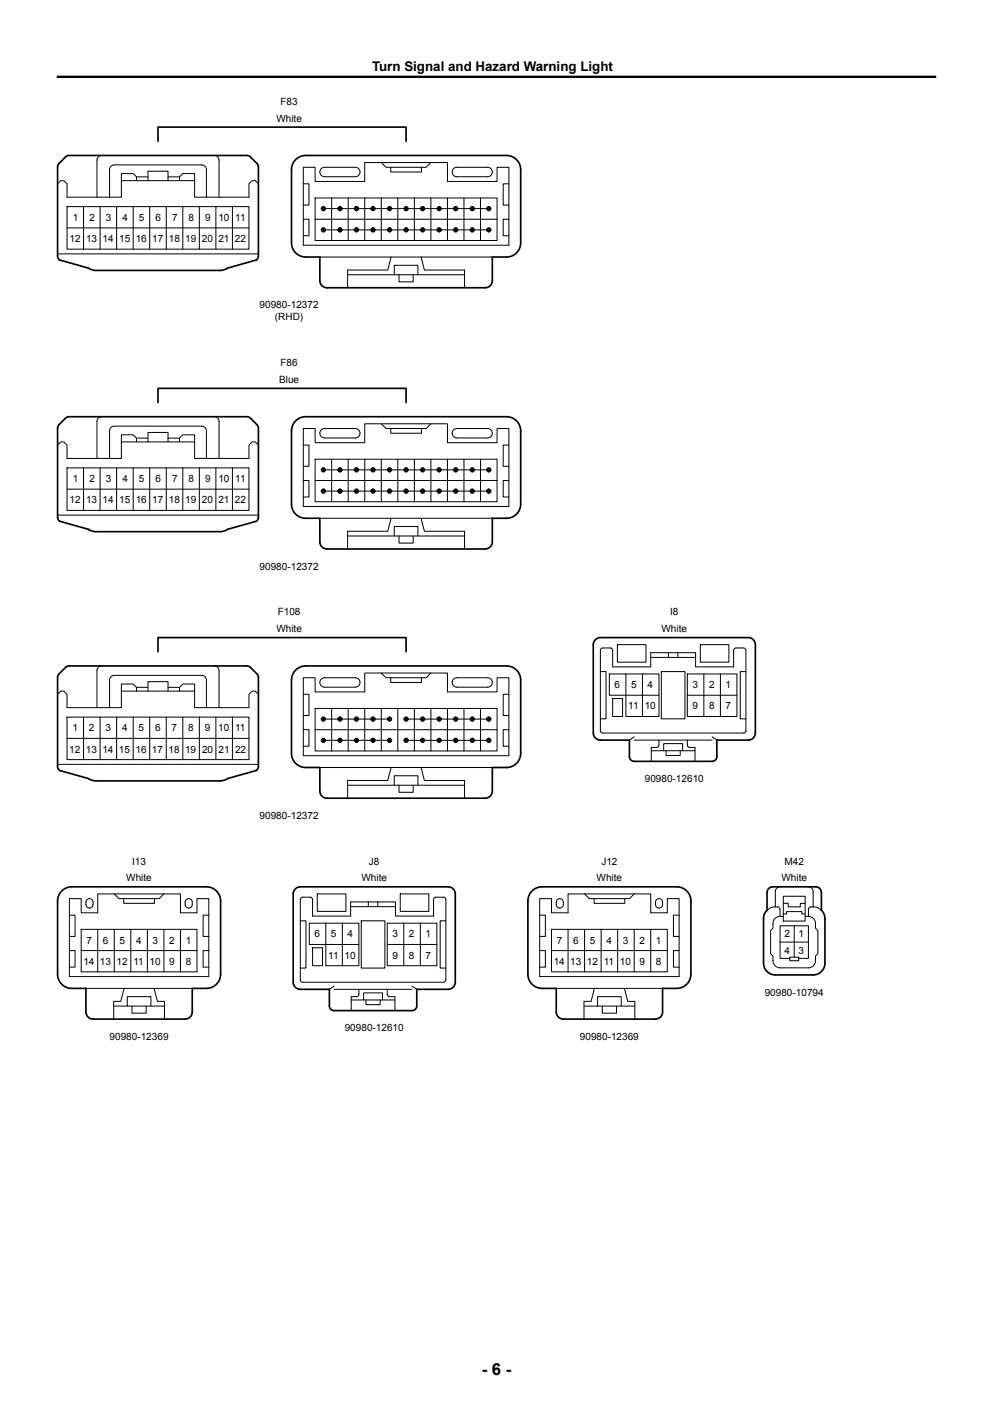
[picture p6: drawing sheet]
<svg xmlns="http://www.w3.org/2000/svg" width="210mm" height="297mm" viewBox="0 0 210 297" stroke-linecap="round" stroke-linejoin="round" font-family="sans-serif">
<g fill="none" stroke="#000" stroke-width=".21">
<path d="M12.2 38.9l.6-.7h.7l.7 .7v2.8h11.5v-3.5h15.5v3.5h11.5v-2.8l.6-.7h.7l.6 .7M21.5 32.9a1 1 0 0 0-1 1v7.8M28.9 38.2v-.8l-.7-.7h-2.5v1.5M28.9 37.4h2.4M31.3 38.2v-2h4.2v2M35.5 37.4h2.5M38 38.2v-.8l.7-.7h2.5v1.5M45.3 32.9a1 1 0 0 1 1 1v7.8M64.1 35.4h2.5v3h10.5v-4h17.5v4h10.5v-3h2.5v16.5h-43.5zM64.1 38.9h1.2v4.5h-1.2M67.9 35.7l.7-.3h6.5a1 1 0 0 1 1 1 1 1 0 0 1-1 1h-6.5a1 1 0 0 1-.9-.6 1 1 0 0 1 .2-1.1zM80.6 34.4l1 1h8.5l1-1"/>
<path d="M82.6 35.4v1h6.5v-1M95.9 35.7l.7-.3h6.5a1 1 0 0 1 1 1 1 1 0 0 1-1 1h-6.5a1 1 0 0 1-.9-.6 1 1 0 0 1 .2-1.1zM107.6 38.9h-1.2v4.5h1.2M12.2 53.7h42.4M14.2 43.7h38.5v9h-38.5zM14.2 48.2h38.5M17.7 43.7v9M21.2 43.7v9M23.2 41.7v-5.8a1 1 0 0 1 1-1h18.5a1 1 0 0 1 1 1v5.8M24.7 43.7v9M28.2 43.7v9M31.7 43.7v9"/>
<path d="M35.2 43.7v9M38.7 43.7v9M42.2 43.7v9M45.7 43.7v9M49.2 43.7v9M64.1 46.4h1.2v3.5h-1.2M66.6 41.9h38.5v9h-38.5zM66.6 46.4h38.5M67.6 54.4h36.5M68.3 44.4v-.6h.2v.6M68.3 48.9v-.6h.2v.6M68.4 44.1h35"/>
<path d="M68.4 48.6h35M70.1 41.9v9M71.8 44.4v-.6h.2v.6M71.8 48.9v-.6h.2v.6M73.5 58.1h24.7M73.6 41.9v9M75.3 44.4v-.6h.2v.6M75.3 48.9v-.6h.2v.6M77.1 41.9v9M78.8 44.4v-.6h.2v.6M78.8 48.9v-.6h.2v.6M80.6 41.9v9"/>
<path d="M82.3 44.4v-.6h.2v.6M82.3 48.9v-.6h.2v.6M82.7 54.4l-.7 2.7h-8.5v3.8M83.4 58.1v-2h5v2M84.1 41.9v9M84.4 58.1v1.5h3v-1.5M85.8 44.4v-.6h.2v.6M85.8 48.9v-.6h.2v.6M87.6 41.9v9M89.1 54.4l.7 2.7h8.4v3.8M89.3 44.4v-.6h.2v.6M89.3 48.9v-.6h.2v.6"/>
<path d="M91.1 41.9v9M92.8 44.4v-.6h.2v.6M92.8 48.9v-.6h.2v.6M94.6 41.9v9M96.3 44.4v-.6h.2v.6M96.3 48.9v-.6h.2v.6M98.1 41.9v9M99.8 44.4v-.6h.2v.6M99.8 48.9v-.6h.2v.6M100.3 48.6a.45 .45 0 0 1-.6 .4 .45 .45 0 0 1-.2-.7 .45 .45 0 0 1 .8 .1v.2M100.3 44.1a.45 .45 0 0 0-.6-.4 .45 .45 0 0 0-.2 .7 .45 .45 0 0 0 .8 0v-.3M101.6 41.9v9"/>
<path d="M103.3 44.4v-.6h.2v.6M103.3 48.9v-.6h.2v.6M107.6 46.4h-1.2v3.5h1.2M12.2 94.1l.6-.6h.7l.7 .6v2.9h11.5v-3.5h15.5v3.5h11.5v-2.9l.6-.6h.7l.6 .6M14.2 99h38.5v9h-38.5zM17.7 99v9M21.2 99v9M21.5 88.1a1 1 0 0 0-1 1v7.9M23.2 97v-5.9a1 1 0 0 1 1-1h18.5a1 1 0 0 1 1 1v5.9M24.7 99v9M28.2 99v9M28.9 93.5v-.8l-.7-.7h-2.5v1.5"/>
<path d="M28.9 92.7h2.4M31.3 93.5v-2h4.2v2M31.7 99v9M35.2 99v9M35.5 92.7h2.5M38 93.5v-.8l.7-.7h2.5v1.5M38.7 99v9M42.2 99v9M45.3 88.1a1 1 0 0 1 1 1v7.9M45.7 99v9M49.2 99v9M64.1 90.6h2.5v3h10.5v-4h17.5v4h10.5v-3h2.5v16.5h-43.5z"/>
<path d="M64.1 94.1h1.2v4.5h-1.2M66.6 97.1h38.5v9h-38.5zM67.9 90.9l.7-.3h6.5a1 1 0 0 1 1 1 1 1 0 0 1-1 1h-6.5a1 1 0 0 1-.9-.6 1 1 0 0 1 .2-1.1zM68.3 99.7v-.6h.2v.6M68.4 99.4h35M70.1 97.1v9M71.8 99.7v-.6h.2v.6M73.6 97.1v9M75.3 99.7v-.6h.2v.6M77.1 97.1v9M78.8 99.7v-.6h.2v.6M80.6 89.6l1 1h8.5l1-1"/>
<path d="M80.6 97.1v9M82.3 99.7v-.6h.2v.6M82.6 90.6v1h6.5v-1M84.1 97.1v9M85.8 99.7v-.6h.2v.6M87.6 97.1v9M89.3 99.7v-.6h.2v.6M91.1 97.1v9M92.8 99.7v-.6h.2v.6M94.6 97.1v9M95.9 90.9l.7-.3h6.5a1 1 0 0 1 1 1 1 1 0 0 1-1 1h-6.5a1 1 0 0 1-.9-.6 1 1 0 0 1 .2-1.1zM96.3 99.7v-.6h.2v.6"/>
<path d="M98.1 97.1v9M99.8 99.7v-.6h.2v.6M100.3 99.4a.45 .45 0 0 0-.6-.4 .45 .45 0 0 0-.2 .7 .45 .45 0 0 0 .8-.1v-.2M101.6 97.1v9M103.3 99.7v-.6h.2v.6M107.6 94.1h-1.2v4.5h1.2M12.2 109h42.4M14.2 103.5h38.5M64.1 101.6h1.2v3.5h-1.2M66.6 101.6h38.5M67.6 109.6h36.5M68.3 104.2v-.6h.2v.6"/>
<path d="M68.4 103.9h35M71.8 104.2v-.6h.2v.6M73.5 113.4h24.7M75.3 104.2v-.6h.2v.6M78.8 104.2v-.6h.2v.6M82.3 104.2v-.6h.2v.6M82.7 109.6l-.7 2.8h-8.5v3.7M83.4 113.4v-2h5v2M84.4 113.4v1.5h3v-1.5M85.8 104.2v-.6h.2v.6M89.1 109.6l.7 2.8h8.4v3.7M89.3 104.2v-.6h.2v.6"/>
<path d="M92.8 104.2v-.6h.2v.6M96.3 104.2v-.6h.2v.6M99.8 104.2v-.6h.2v.6M100.3 103.9a.45 .45 0 0 1-.6 .4 .45 .45 0 0 1-.2-.7 .45 .45 0 0 1 .8 .1v.2M103.3 104.2v-.6h.2v.6M107.6 101.6h-1.2v3.5h1.2M127 137.3l.5-.2h1.6l.4 .2 .1 3.8h8v-3h9.5v3h8l.1-3.8 .4-.2h1.9l.2 .5v17.2l-.5 .3-30-.1-.2-.4zM130.6 136.4h6v3.7h-6zM137.6 139.1h9.5M141.4 138.1v1M143.4 138.1v1M148.1 136.4h6v3.7h-6z"/>
<path d="M12.2 146.9l.6-.7h.7l.7 .7v2.8h11.5v-3.5h15.5v3.5h11.5v-2.8l.6-.7h.7l.6 .7M14.2 151.7h38.5v9h-38.5zM14.2 156.2h38.5M17.7 151.7v9M21.2 151.7v9M21.5 140.9a1 1 0 0 0-1 1v7.8M23.2 149.7v-5.8a1 1 0 0 1 1-1h18.5a1 1 0 0 1 1 1v5.8M24.7 151.7v9M28.2 151.7v9M28.9 146.2v-.8l-.7-.7h-2.5v1.5M28.9 145.4h2.4M31.3 146.2v-2h4.2v2"/>
<path d="M31.7 151.7v9M35.2 151.7v9M35.5 145.4h2.5M38 146.2v-.8l.7-.7h2.5v1.5M38.7 151.7v9M42.2 151.7v9M45.3 140.9a1 1 0 0 1 1 1v7.8M45.7 151.7v9M49.2 151.7v9M64.1 143.4h2.5v3h10.5v-4h17.5v4h10.5v-3h2.5v16.5h-43.5zM64.1 146.9h1.2v4.5h-1.2M64.1 154.4h1.2v3.5h-1.2"/>
<path d="M66.6 149.9h38.5v9h-38.5zM66.6 154.4h38.5M67.9 143.7l.7-.3h6.5a1 1 0 0 1 1 1 1 1 0 0 1-1 1h-6.5a1 1 0 0 1-.9-.6 1 1 0 0 1 .2-1.1zM68.3 152.4v-.6h.2v.6M68.3 156.9v-.6h.2v.6M68.4 152.1h14M68.4 156.6h14M70.1 149.9v9M71.8 152.4v-.6h.2v.6M71.8 156.9v-.6h.2v.6M73.6 149.9v9M75.3 152.4v-.6h.2v.6"/>
<path d="M75.3 156.9v-.6h.2v.6M77.1 149.9v9M78.8 152.4v-.6h.2v.6M78.8 156.9v-.6h.2v.6M80.6 142.4l1 1h8.5l1-1M80.6 149.9v9M82.3 152.4v-.6h.2v.6M82.3 156.9v-.6h.2v.6M82.6 143.4v1h6.5v-1M84.1 149.9v9M85.8 152.4v-.6h.2v.6M85.8 156.9v-.6h.2v.6"/>
<path d="M85.9 152.1h17.5M85.9 156.6h17.5M87.6 149.9v9M89.3 152.4v-.6h.2v.6M89.3 156.9v-.6h.2v.6M91.1 149.9v9M92.8 152.4v-.6h.2v.6M92.8 156.9v-.6h.2v.6M94.6 149.9v9M95.9 143.7l.7-.3h6.5a1 1 0 0 1 1 1 1 1 0 0 1-1 1h-6.5a1 1 0 0 1-.9-.6 1 1 0 0 1 .2-1.1zM96.3 152.4v-.6h.2v.6M96.3 156.9v-.6h.2v.6"/>
<path d="M98.1 149.9v9M99.8 152.4v-.6h.2v.6M99.8 156.9v-.6h.2v.6M100.3 156.6a.45 .45 0 0 1-.6 .4 .45 .45 0 0 1-.2-.7 .45 .45 0 0 1 .8 .1v.2M100.3 152.1a.45 .45 0 0 0-.6-.4 .45 .45 0 0 0-.2 .7 .45 .45 0 0 0 .8-.1v-.2M101.6 149.9v9M103.3 152.4v-.6h.2v.6M103.3 156.9v-.6h.2v.6M107.6 146.9h-1.2v4.5h1.2M107.6 154.4h-1.2v3.5h1.2M127 142.1h1.2v10h-1.2M128.9 142.6h10.5v9h-7v-4.5h-3.5z"/>
<path d="M129.6 147.8h2.1v3.8h-2.1zM132.4 142.6v4.5h7M134.1 155.9l-1 .7M134.1 156.6h16.5M135.9 142.6v9M137.7 158.8h9.3M139.4 156.6v1l-.3 .4-1.4 .1v3M139.9 142.1h5v10h-5zM140.4 158.8v-1.5h4v1.5M140.9 158.8v1h3v-1M145.4 156.6v1l.2 .4 1.4 .1v3M145.4 142.6h10.4v9h-10.4z"/>
<path d="M145.4 147.1h10.4M148.9 142.6v9M150.6 155.9l1 .7M152.4 142.6v9M157.7 142.1h-1.2v10h1.2M12.2 161.7h42.4M67.6 162.4h36.5M73.5 166.1h24.7M82.7 162.4l-.7 2.7h-8.5v3.8M83.4 166.1v-2h5v2M84.4 166.1v1.5h3v-1.5M89.1 162.4l.7 2.7h8.4v3.8"/>
<path d="M14.7 190.1h2.5v3h3.5v-4h17.5v4h3.5v-3h2.5v16.5h-29.5zM14.7 193.6h1.2v4.5h-1.2M17.2 196.6h24.5v9h-24.5zM18.4 190.3a.75 .75 0 0 1 .8-.1 .75 .75 0 0 1 .5 .6 .92 .92 0 0 1-.8 1.3 1.04 1.04 0 0 1-.8-.7 1.04 1.04 0 0 1 .3-1.1zM20.7 196.6v9M24.2 189.1l1 1h8.5l1-1M24.2 196.6v9M26.2 190.1v1h6.5v-1M27.7 196.6v9M31.2 196.6v9M34.7 196.6v9M38.2 196.6v9"/>
<path d="M39.4 190.3a.75 .75 0 0 1 .8-.1 .75 .75 0 0 1 .5 .6 .92 .92 0 0 1-.8 1.3 1.04 1.04 0 0 1-.8-.7 1.04 1.04 0 0 1 .3-1.1zM44.2 193.6h-1.2v4.5h1.2M63.5 194.8h1.2v10h-1.2M63.6 190l.4-.2h1.6l.4 .2 .1 3.8h8v-3h9.5v3h8.1l.1-3.8 .4-.2 1.8 .1 .3 .4-.1 17.2-.4 .3-30-.1-.3-.4zM65.4 195.3h10.5v9h-7v-4.5h-3.5zM67.1 189.1h6.1v3.7h-6.1zM68.9 195.3v4.5h7M72.4 195.3v9M74.1 191.8h9.5M76.4 194.8h5v10h-5zM77.9 190.8v1M79.9 190.8v1"/>
<path d="M81.9 195.3h10.5v9h-10.5zM81.9 199.8h10.5M84.6 189.1h6.1v3.7h-6.1zM85.4 195.3v9M88.9 195.3v9M94.3 194.8h-1.2v10h1.2M114.1 190.1h2.5v3h3.5v-4h17.5v4h3.5v-3h2.5v16.5h-29.5zM114.1 193.6h1.2v4.5h-1.2M116.6 196.6h24.5v9h-24.5zM117.9 190.3a.75 .75 0 0 1 .8-.1 .75 .75 0 0 1 .4 .6 .92 .92 0 0 1-.7 1.3 1.04 1.04 0 0 1-.8-.7 1.04 1.04 0 0 1 .3-1.1zM120.1 196.6v9M123.6 189.1l1 1h8.5l1-1"/>
<path d="M123.6 196.6v9M125.6 190.1v1h6.5v-1M127.1 196.6v9M130.6 196.6v9M134.1 196.6v9M137.6 196.6v9M138.8 190.3a.75 .75 0 0 1 .9-.1 .75 .75 0 0 1 .4 .6 .92 .92 0 0 1-.7 1.3 1.04 1.04 0 0 1-.8-.7 1.04 1.04 0 0 1 .2-1.1zM143.6 193.6h-1.2v4.5h1.2M164 191.8l-1.2 .3-.6 .5M165 187.6a1 1 0 0 0-1 1v3.2h.5l.4 .3 .1 1.7M165 193.8h.7M165 199.3h6"/>
<path d="M165.7 189.6h4.6v5.2h-4.6zM165.7 193.3h.6v-.5h3.3v.5h.7M165.7 191.1h1v.7h2.5v-.7h1.1M168 195.8v6.7M170.3 193.8h.7M171 193.8a1.5 1.5 0 0 1 1.5 1.5v1l.5 .5v4.9l-.5 .5a1.96 1.96 0 0 1-1.1 2.5h-6.4a1.5 1.5 0 0 1-1.5-1.5v-1l-.5-.5v-4.9l.5-.5a1.96 1.96 0 0 1 1-2.4l.5-.1M171 187.6a1 1 0 0 1 1 1v3.2h-.5l-.5 .3v1.7M172 191.8l1.1 .3 .6 .5M14.7 201.1h1.2v3.5h-1.2M17.2 201.1h24.5M18.2 209.1h22.5M24 212.8h10.8"/>
<path d="M26.2 209.1l-.7 2.7h-1.5v3.8M26.9 212.8v-2h5v2M27.9 212.8v1.5h3v-1.5M32.6 209.1l.7 2.7h1.5v3.8M44.2 201.1h-1.2v3.5h1.2M66.1 200.5h2.1v3.8h-2.1zM70.7 208.6l-1 .7M70.7 209.3h16.4M74.3 211.5h9.2M75.9 209.3v1l-.2 .5h-1.4v3M76.9 211.5v-1.5h4v1.5M77.4 211.5v1h3v-1"/>
<path d="M81.9 209.3v1l.2 .5h1.4v3M87.1 208.6l1 .7M114.1 201.1h1.2v3.5h-1.2M116.6 201.1h24.5M117.6 209.1h22.5M123.5 212.8h10.7M125.7 209.1l-.7 2.7h-1.5v3.8M126.4 212.8v-2h5v2M127.4 212.8v1.5h3v-1.5M132.1 209.1l.6 2.7h1.5v3.8M143.6 201.1h-1.2v3.5h1.2M167 202.7h-2v-6.9h6v6.9h-2.1"/>
<path d="M167 202.5h1.9v.7h-1.9z"/>
<circle cx="68.4" cy="48.6" r=".45"/>
<circle cx="68.4" cy="48.6" r=".34"/>
<circle cx="68.4" cy="44.1" r=".45"/>
<circle cx="68.4" cy="44.1" r=".34"/>
<circle cx="71.9" cy="48.6" r=".45"/>
<circle cx="71.9" cy="48.6" r=".34"/>
<circle cx="71.9" cy="44.1" r=".45"/>
<circle cx="71.9" cy="44.1" r=".34"/>
<circle cx="75.4" cy="48.6" r=".45"/>
<circle cx="75.4" cy="48.6" r=".34"/>
<circle cx="75.4" cy="44.1" r=".45"/>
<circle cx="75.4" cy="44.1" r=".34"/>
<circle cx="78.9" cy="48.6" r=".45"/>
<circle cx="78.9" cy="48.6" r=".34"/>
<circle cx="78.9" cy="44.1" r=".45"/>
<circle cx="78.9" cy="44.1" r=".34"/>
<circle cx="82.4" cy="48.6" r=".45"/>
<circle cx="82.4" cy="48.6" r=".34"/>
<circle cx="82.4" cy="44.1" r=".45"/>
<circle cx="82.4" cy="44.1" r=".34"/>
<circle cx="85.9" cy="48.6" r=".45"/>
<circle cx="85.9" cy="48.6" r=".34"/>
<circle cx="85.9" cy="44.1" r=".45"/>
<circle cx="85.9" cy="44.1" r=".34"/>
<circle cx="89.4" cy="48.6" r=".45"/>
<circle cx="89.4" cy="48.6" r=".34"/>
<circle cx="89.4" cy="44.1" r=".45"/>
<circle cx="89.4" cy="44.1" r=".34"/>
<circle cx="92.9" cy="48.6" r=".45"/>
<circle cx="92.9" cy="48.6" r=".34"/>
<circle cx="92.9" cy="44.1" r=".45"/>
<circle cx="92.9" cy="44.1" r=".34"/>
<circle cx="96.4" cy="48.6" r=".45"/>
<circle cx="96.4" cy="48.6" r=".34"/>
<circle cx="96.4" cy="44.1" r=".45"/>
<circle cx="96.4" cy="44.1" r=".34"/>
<circle cx="99.9" cy="48.6" r=".34"/>
<circle cx="99.9" cy="44.1" r=".34"/>
<circle cx="103.4" cy="48.6" r=".45"/>
<circle cx="103.4" cy="48.6" r=".34"/>
<circle cx="103.4" cy="44.1" r=".45"/>
<circle cx="103.4" cy="44.1" r=".34"/>
<circle cx="68.4" cy="99.4" r=".45"/>
<circle cx="68.4" cy="99.4" r=".34"/>
<circle cx="71.9" cy="99.4" r=".45"/>
<circle cx="71.9" cy="99.4" r=".34"/>
<circle cx="75.4" cy="99.4" r=".45"/>
<circle cx="75.4" cy="99.4" r=".34"/>
<circle cx="78.9" cy="99.4" r=".45"/>
<circle cx="78.9" cy="99.4" r=".34"/>
<circle cx="82.4" cy="99.4" r=".45"/>
<circle cx="82.4" cy="99.4" r=".34"/>
<circle cx="85.9" cy="99.4" r=".45"/>
<circle cx="85.9" cy="99.4" r=".34"/>
<circle cx="89.4" cy="99.4" r=".45"/>
<circle cx="89.4" cy="99.4" r=".34"/>
<circle cx="92.9" cy="99.4" r=".45"/>
<circle cx="92.9" cy="99.4" r=".34"/>
<circle cx="96.4" cy="99.4" r=".45"/>
<circle cx="96.4" cy="99.4" r=".34"/>
<circle cx="99.9" cy="99.4" r=".34"/>
<circle cx="103.4" cy="99.4" r=".45"/>
<circle cx="103.4" cy="99.4" r=".34"/>
<circle cx="68.4" cy="103.9" r=".45"/>
<circle cx="68.4" cy="103.9" r=".34"/>
<circle cx="71.9" cy="103.9" r=".45"/>
<circle cx="71.9" cy="103.9" r=".34"/>
<circle cx="75.4" cy="103.9" r=".45"/>
<circle cx="75.4" cy="103.9" r=".34"/>
<circle cx="78.9" cy="103.9" r=".45"/>
<circle cx="78.9" cy="103.9" r=".34"/>
<circle cx="82.4" cy="103.9" r=".45"/>
<circle cx="82.4" cy="103.9" r=".34"/>
<circle cx="85.9" cy="103.9" r=".45"/>
<circle cx="85.9" cy="103.9" r=".34"/>
<circle cx="89.4" cy="103.9" r=".45"/>
<circle cx="89.4" cy="103.9" r=".34"/>
<circle cx="92.9" cy="103.9" r=".45"/>
<circle cx="92.9" cy="103.9" r=".34"/>
<circle cx="96.4" cy="103.9" r=".45"/>
<circle cx="96.4" cy="103.9" r=".34"/>
<circle cx="99.9" cy="103.9" r=".34"/>
<circle cx="103.4" cy="103.9" r=".45"/>
<circle cx="103.4" cy="103.9" r=".34"/>
<circle cx="68.4" cy="156.6" r=".45"/>
<circle cx="68.4" cy="156.6" r=".34"/>
<circle cx="68.4" cy="152.1" r=".45"/>
<circle cx="68.4" cy="152.1" r=".34"/>
<circle cx="71.9" cy="156.6" r=".45"/>
<circle cx="71.9" cy="156.6" r=".34"/>
<circle cx="71.9" cy="152.1" r=".45"/>
<circle cx="71.9" cy="152.1" r=".34"/>
<circle cx="75.4" cy="156.6" r=".45"/>
<circle cx="75.4" cy="156.6" r=".34"/>
<circle cx="75.4" cy="152.1" r=".45"/>
<circle cx="75.4" cy="152.1" r=".34"/>
<circle cx="78.9" cy="156.6" r=".45"/>
<circle cx="78.9" cy="156.6" r=".34"/>
<circle cx="78.9" cy="152.1" r=".45"/>
<circle cx="78.9" cy="152.1" r=".34"/>
<circle cx="82.4" cy="156.6" r=".45"/>
<circle cx="82.4" cy="156.6" r=".34"/>
<circle cx="82.4" cy="152.1" r=".45"/>
<circle cx="82.4" cy="152.1" r=".34"/>
<circle cx="85.9" cy="156.6" r=".45"/>
<circle cx="85.9" cy="156.6" r=".34"/>
<circle cx="85.9" cy="152.1" r=".45"/>
<circle cx="85.9" cy="152.1" r=".34"/>
<circle cx="89.4" cy="156.6" r=".45"/>
<circle cx="89.4" cy="156.6" r=".34"/>
<circle cx="89.4" cy="152.1" r=".45"/>
<circle cx="89.4" cy="152.1" r=".34"/>
<circle cx="92.9" cy="156.6" r=".45"/>
<circle cx="92.9" cy="156.6" r=".34"/>
<circle cx="92.9" cy="152.1" r=".45"/>
<circle cx="92.9" cy="152.1" r=".34"/>
<circle cx="96.4" cy="156.6" r=".45"/>
<circle cx="96.4" cy="156.6" r=".34"/>
<circle cx="96.4" cy="152.1" r=".45"/>
<circle cx="96.4" cy="152.1" r=".34"/>
<circle cx="99.9" cy="156.6" r=".34"/>
<circle cx="99.9" cy="152.1" r=".34"/>
<circle cx="103.4" cy="156.6" r=".45"/>
<circle cx="103.4" cy="156.6" r=".34"/>
<circle cx="103.4" cy="152.1" r=".45"/>
<circle cx="103.4" cy="152.1" r=".34"/>
</g>
<g fill="none" stroke="#000" stroke-width=".35">
<path d="M13.9 33.2l.7-.3h37.6l.5 .1 1.7 1.6 .2 .7v18.9l-.1 .4-.3 .4-6 1.7-1 .4-.7 .1h-26.5l-7.4-2.2-.3-.4-.1-.4v-18.9l.3-.7zM33.4 29.9v-3h52.5v3M62.3 34a2.99 2.99 0 0 1 2.3-1.1h42.5a3 3 0 0 1 3 3v15.5a3 3 0 0 1-3 3h-3v5a1.5 1.5 0 0 1-1.5 1.5h-33.5a1.5 1.5 0 0 1-1.5-1.5v-5h-3a3 3 0 0 1-3-3v-15.5l.1-.7zM13.9 88.4l.7-.3h37.6l.5 .2 1.7 1.6 .2 .7v18.8l-.1 .5-.3 .4-6 1.7-1 .4-.7 .1-26.5-.1-7.4-2.1-.3-.4-.1-.5v-18.8l.3-.7zM33.4 85.2v-3h52.5v3M62.3 89.3a2.99 2.99 0 0 1 2.3-1.2h42.5a3 3 0 0 1 3 3v15.5a3 3 0 0 1-3 3h-3v5a1.5 1.5 0 0 1-1.5 1.5h-33.5a1.5 1.5 0 0 1-1.5-1.5v-5h-3a3 3 0 0 1-3-3v-15.5l.1-.6zM33.4 137.9v-3h52.5v3M126.1 135.2l.9-.3h31.2a1.5 1.5 0 0 1 1.5 1.5v18.7a1.5 1.5 0 0 1-1.5 1.5h-6.6v3.5a1 1 0 0 1-1 1h-16.5a1 1 0 0 1-1-1v-3.5h-6.1a1.5 1.5 0 0 1-1.5-1.5v-18.7v-.5zM13.9 141.2l.7-.3h37.6l.5 .1 1.7 1.6 .2 .7v18.9l-.1 .4-.3 .4-6 1.7-1 .4-.7 .1h-26.5l-7.4-2.2-.3-.4-.1-.4v-18.9l.3-.7zM62.3 142a2.99 2.99 0 0 1 2.3-1.1h42.5a3 3 0 0 1 3 3v15.5a3 3 0 0 1-3 3h-3v5a1.5 1.5 0 0 1-1.5 1.5h-33.5a1.5 1.5 0 0 1-1.5-1.5v-5h-3a3 3 0 0 1-3-3v-15.5l.1-.7zM62.6 187.9l.9-.3h31.3a1.5 1.5 0 0 1 1.5 1.5v18.7a1.5 1.5 0 0 1-1.5 1.5h-6.7v3.5a1 1 0 0 1-1 1h-16.4a1 1 0 0 1-1-1v-3.5h-6.2a1.5 1.5 0 0 1-1.5-1.5v-18.7l.1-.5zM162.5 188.1l.5-.4 .4-.1h9.1a1.2 1.2 0 0 1 1.2 1.2v3.8l.5 .6 .3 1.1v9.4a2.5 2.5 0 0 1-2.5 2.5h-8a2.5 2.5 0 0 1-2.5-2.5v-9.4l.1-.7 .6-1v-3.8z"/>
<path d="M19.7 215.6h19.5a1.5 1.5 0 0 0 1.5-1.5v-5h3a3 3 0 0 0 3-3v-15.5a3 3 0 0 0-3-3h-28.5a3 3 0 0 0-3 3v15.5a3 3 0 0 0 3 3h3v5a1.5 1.5 0 0 0 1.5 1.5M119.1 215.6h19.5a1.5 1.5 0 0 0 1.5-1.5v-5h3a3 3 0 0 0 3-3v-15.5a3 3 0 0 0-3-3h-28.5a3 3 0 0 0-3 3v15.5a3 3 0 0 0 3 3h3v5a1.5 1.5 0 0 0 1.5 1.5"/>
</g>
<path d="M12 16.3h186" fill="none" stroke="#000" stroke-width=".5"/>
<text font-size="3.5" x="101.9" y="290.9">- 6 -</text>
<text font-size="2.8" x="78.7" y="15.1">Turn Signal and Hazard Warning Light</text>
<g font-size="2.1">
<text x="59.3" y="22.2">F83</text>
<text x="58.4" y="25.7">White</text>
<text x="15.4" y="46.7">1</text>
<text x="18.9" y="46.7">2</text>
<text x="22.4" y="46.7">3</text>
<text x="25.9" y="46.7">4</text>
<text x="29.4" y="46.7">5</text>
<text x="32.9" y="46.7">6</text>
<text x="36.4" y="46.7">7</text>
<text x="39.9" y="46.7">8</text>
<text x="43.4" y="46.7">9</text>
<text x="46.2" y="46.7">10</text>
<text x="49.8" y="46.7">11</text>
<text x="14.7" y="51.2">12</text>
<text x="18.2" y="51.2">13</text>
<text x="21.7" y="51.2">14</text>
<text x="25.2" y="51.2">15</text>
<text x="28.7" y="51.2">16</text>
<text x="32.2" y="51.2">17</text>
<text x="35.7" y="51.2">18</text>
<text x="39.2" y="51.2">19</text>
<text x="42.7" y="51.2">20</text>
<text x="46.2" y="51.2">21</text>
<text x="49.7" y="51.2">22</text>
<text x="54.9" y="65.2">90980-12372</text>
<text x="58.1" y="67.8">(RHD)</text>
<text x="59.3" y="77.5">F86</text>
<text x="59" y="81">Blue</text>
<text x="15.4" y="102">1</text>
<text x="18.9" y="102">2</text>
<text x="22.4" y="102">3</text>
<text x="25.9" y="102">4</text>
<text x="29.4" y="102">5</text>
<text x="32.9" y="102">6</text>
<text x="36.4" y="102">7</text>
<text x="39.9" y="102">8</text>
<text x="43.4" y="102">9</text>
<text x="46.2" y="102">10</text>
<text x="49.8" y="102">11</text>
<text x="14.7" y="106.5">12</text>
<text x="18.2" y="106.5">13</text>
<text x="21.7" y="106.5">14</text>
<text x="25.2" y="106.5">15</text>
<text x="28.7" y="106.5">16</text>
<text x="32.2" y="106.5">17</text>
<text x="35.7" y="106.5">18</text>
<text x="39.2" y="106.5">19</text>
<text x="42.7" y="106.5">20</text>
<text x="46.2" y="106.5">21</text>
<text x="49.7" y="106.5">22</text>
<text x="54.9" y="120.5">90980-12372</text>
<text x="58.7" y="130.2">F108</text>
<text x="141.7" y="130.2">I8</text>
<text x="58.4" y="133.7">White</text>
<text x="139.9" y="133.7">White</text>
<text x="130" y="145.5">6</text>
<text x="133.5" y="145.5">5</text>
<text x="137" y="145.5">4</text>
<text x="146.4" y="145.5">3</text>
<text x="149.9" y="145.5">2</text>
<text x="153.4" y="145.5">1</text>
<text x="15.3" y="154.7">1</text>
<text x="18.8" y="154.7">2</text>
<text x="22.3" y="154.7">3</text>
<text x="25.8" y="154.7">4</text>
<text x="29.3" y="154.7">5</text>
<text x="32.8" y="154.7">6</text>
<text x="36.3" y="154.7">7</text>
<text x="39.8" y="154.7">8</text>
<text x="43.3" y="154.7">9</text>
<text x="46.1" y="154.7">10</text>
<text x="49.7" y="154.7">11</text>
<text x="132.9" y="150">11</text>
<text x="136.3" y="150">10</text>
<text x="146.4" y="150">9</text>
<text x="149.9" y="150">8</text>
<text x="153.4" y="150">7</text>
<text x="14.7" y="159.2">12</text>
<text x="18.1" y="159.2">13</text>
<text x="21.6" y="159.2">14</text>
<text x="25.1" y="159.2">15</text>
<text x="28.6" y="159.2">16</text>
<text x="32.1" y="159.2">17</text>
<text x="35.6" y="159.2">18</text>
<text x="39.1" y="159.2">19</text>
<text x="42.7" y="159.2">20</text>
<text x="46.2" y="159.2">21</text>
<text x="49.7" y="159.2">22</text>
<text x="136.4" y="165.4">90980-12610</text>
<text x="54.9" y="173.2">90980-12372</text>
<text x="27.9" y="182.9">I13</text>
<text x="78" y="182.9">J8</text>
<text x="127.2" y="182.9">J12</text>
<text x="165.9" y="182.9">M42</text>
<text x="26.7" y="186.4">White</text>
<text x="76.4" y="186.4">White</text>
<text x="126.2" y="186.4">White</text>
<text x="165.3" y="186.4">White</text>
<text x="18.3" y="199.7">7</text>
<text x="21.8" y="199.7">6</text>
<text x="25.3" y="199.7">5</text>
<text x="28.8" y="199.7">4</text>
<text x="32.3" y="199.7">3</text>
<text x="35.8" y="199.7">2</text>
<text x="39.3" y="199.7">1</text>
<text x="66.5" y="198.3">6</text>
<text x="69.4" y="202.8">11</text>
<text x="70" y="198.3">5</text>
<text x="72.9" y="202.8">10</text>
<text x="73.5" y="198.3">4</text>
<text x="83" y="202.8">9</text>
<text x="83" y="198.3">3</text>
<text x="86.5" y="202.8">8</text>
<text x="86.5" y="198.3">2</text>
<text x="90" y="202.8">7</text>
<text x="90" y="198.3">1</text>
<text x="117.7" y="199.7">7</text>
<text x="121.2" y="199.7">6</text>
<text x="124.7" y="199.7">5</text>
<text x="128.2" y="199.7">4</text>
<text x="131.7" y="199.7">3</text>
<text x="135.2" y="199.7">2</text>
<text x="138.7" y="199.7">1</text>
<text x="165.9" y="198.3">2</text>
<text x="165.9" y="201.7">4</text>
<text x="168.9" y="198.3">1</text>
<text x="168.9" y="201.7">3</text>
<text x="17.6" y="204.2">14</text>
<text x="21.1" y="204.2">13</text>
<text x="24.6" y="204.2">12</text>
<text x="28.2" y="204.2">11</text>
<text x="31.6" y="204.2">10</text>
<text x="35.8" y="204.2">9</text>
<text x="39.3" y="204.2">8</text>
<text x="117.1" y="204.2">14</text>
<text x="120.6" y="204.2">13</text>
<text x="124.1" y="204.2">12</text>
<text x="127.7" y="204.2">11</text>
<text x="131.1" y="204.2">10</text>
<text x="135.2" y="204.2">9</text>
<text x="138.7" y="204.2">8</text>
<text x="161.7" y="210.6">90980-10794</text>
<text x="23.2" y="220">90980-12369</text>
<text x="72.9" y="218.2">90980-12610</text>
<text x="122.6" y="220">90980-12369</text>
</g>
</svg>
